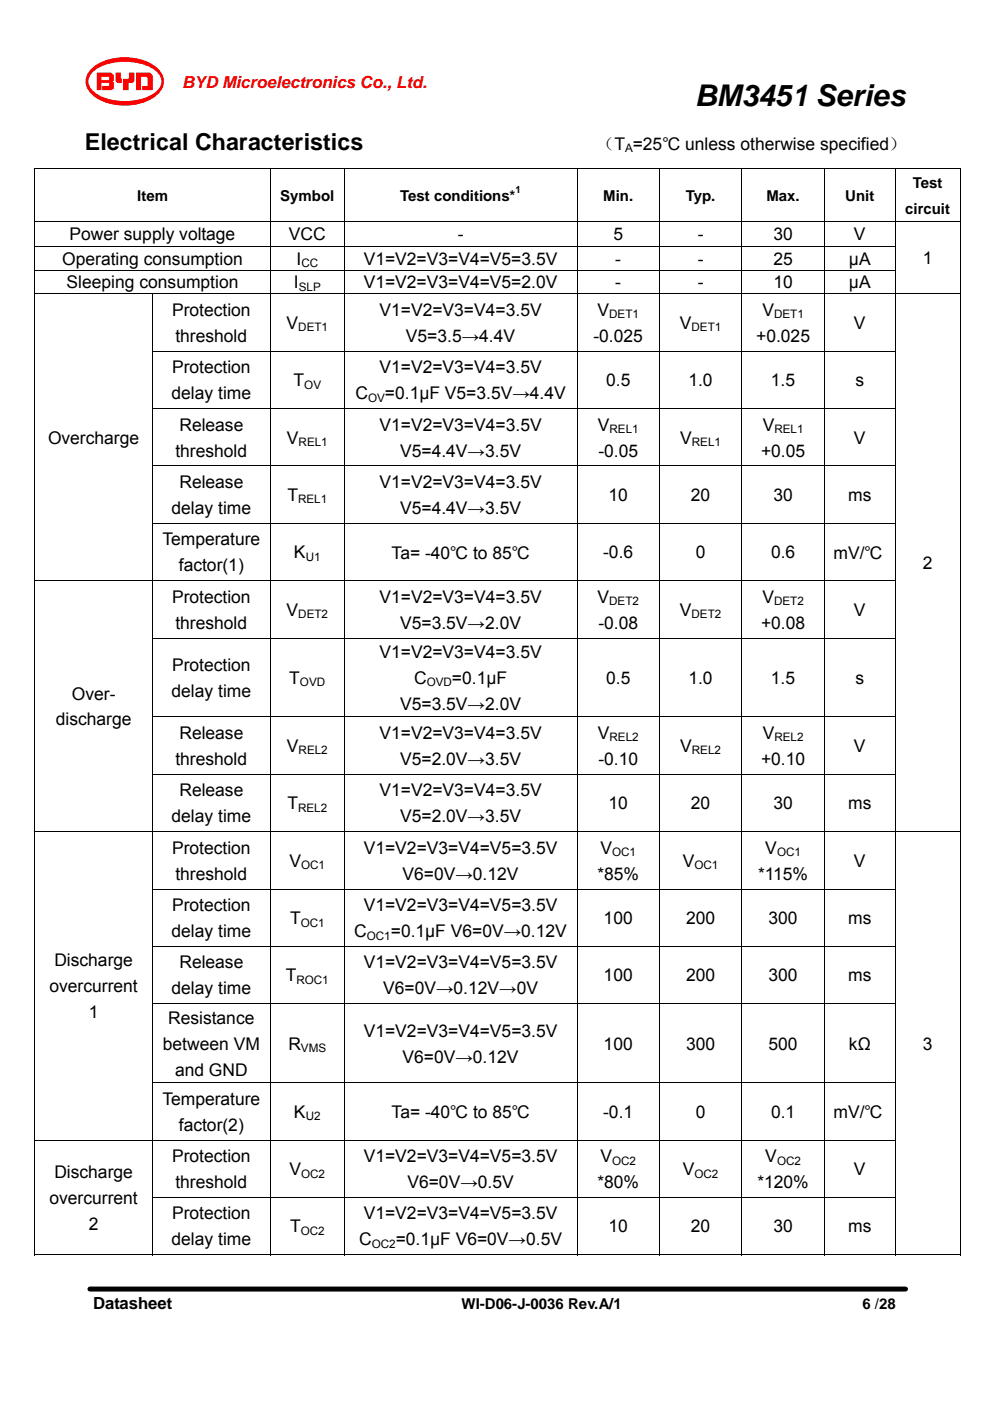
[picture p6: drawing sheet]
<svg xmlns="http://www.w3.org/2000/svg" width="210mm" height="297mm" viewBox="0 0 210 297" stroke-linecap="round" stroke-linejoin="round" font-family="sans-serif">
<g fill="#f00">
<path d="M19.5 14.5a3.7 3.7 0 0 0 .7 6.1 11.8 11.8 0 0 0 13.2-.6 3.7 3.7 0 0 0-.7-6.1 11.8 11.8 0 0 0-13.2 .6zM19.6 15.3a10.9 10.9 0 0 1 9.3-2 7.4 7.4 0 0 1 4.9 2.6 2.7 2.7 0 0 1-1.1 3.8 12.3 12.3 0 0 1-12.5 0 2.72 2.72 0 0 1-.6-4.4z" fill-rule="evenodd"/>
<path d="M28.9 15.4h3l.5 .6v3.1h-2.2v-.9h1.1v-1.6l-.2-.3h-1.2v2.8h-1z" fill-rule="evenodd"/>
<path d="M27.3 15.4h1.2v1.9l-.5 .3h-.7v1.5h-1.2v-2.4h1.1l.1-.1z" fill-rule="evenodd"/>
<path d="M24.5 15.4h1.2l.1 2.2h-.8l-.5-.3z" fill-rule="evenodd"/>
<path d="M20.5 15.4v3.7h1v-1.6h1.7v.7h-1.5v.9h1.9l.6-.3v-1.3l-.3-.2 .3-.2v-1.2l-.6-.5zM21.5 16.3h1.7v.7h-1.7z" fill-rule="evenodd"/>
</g>
<g fill="none" stroke="#000" stroke-width=".21">
<path d="M7.3 35.8h196.5M7.4 35.9v11M57.3 35.9v11M73 35.9v11M122.4 35.9v11M139.9 35.9v11M157.4 35.9v11M174.9 35.9v11M189.9 35.9v11M203.7 35.9v11M7.3 47h196.5M7.3 52.3h182.6"/>
<path d="M7.3 57.4h182.6M7.4 47.1v5.1M7.4 52.3v5M7.4 57.4v4.8M57.3 47.1v5.1M57.3 52.3v5M57.3 57.4v4.8M73 47.1v5.1M73 52.3v5M73 57.4v4.8M122.4 47.1v5.1M122.4 52.3v5"/>
<path d="M122.4 57.4v4.8M139.9 47.1v5.1M139.9 52.3v5M139.9 57.4v4.8M157.4 47.1v5.1M157.4 52.3v5M157.4 57.4v4.8M174.9 47.1v5.1M174.9 52.3v5M174.9 57.4v4.8M189.9 47.1v5.1M189.9 52.3v5"/>
<path d="M189.9 57.4v4.8M203.7 47.1v5.1M203.7 52.3v5M203.7 57.4v4.8M7.3 62.3h196.5M7.4 62.4v12M7.4 74.5v12M32.3 74.4h157.6M32.4 62.4v12M32.4 74.5v12M57.3 62.4v12M57.3 74.5v12"/>
<path d="M73 62.4v12M73 74.5v12M122.4 62.4v12M122.4 74.5v12M139.9 62.4v12M139.9 74.5v12M157.4 62.4v12M157.4 74.5v12M174.9 62.4v12M174.9 74.5v12M189.9 62.4v12M189.9 74.5v12"/>
<path d="M203.7 62.4v12M203.7 74.5v12M7.4 86.7v12M7.4 98.9v12M32.3 86.6h157.6M32.3 98.8h157.6M32.4 86.7v12M32.4 98.9v12M57.3 86.7v12M57.3 98.9v12M73 86.7v12M73 98.9v12"/>
<path d="M122.4 86.7v12M122.4 98.9v12M139.9 86.7v12M139.9 98.9v12M157.4 86.7v12M157.4 98.9v12M174.9 86.7v12M174.9 98.9v12M189.9 86.7v12M189.9 98.9v12M203.7 86.7v12M203.7 98.9v12"/>
<path d="M7.4 111v12M32.3 111h157.6M32.4 111v12M57.3 111v12M73 111v12M122.4 111v12M139.9 111v12M157.4 111v12M174.9 111v12M189.9 111v12M203.7 111v12M7.3 123.1h182.6"/>
<path d="M7.4 123.2v12M7.4 135.4v16.5M32.3 135.3h157.6M32.4 123.2v12M32.4 135.4v16.5M57.3 123.2v12M57.3 135.4v16.5M73 123.2v12M73 135.4v16.5M122.4 123.2v12M122.4 135.4v16.5M139.9 123.2v12"/>
<path d="M139.9 135.4v16.5M157.4 123.2v12M157.4 135.4v16.5M174.9 123.2v12M174.9 135.4v16.5M189.9 123.2v12M189.9 135.4v16.5M203.7 123.2v12M203.7 135.4v16.5M7.4 152.1v12M32.3 152h157.6M32.4 152.1v12"/>
<path d="M57.3 152.1v12M73 152.1v12M122.4 152.1v12M139.9 152.1v12M157.4 152.1v12M174.9 152.1v12M189.9 152.1v12M203.7 152.1v12M7.3 176.3h196.5M7.4 164.3v12M7.4 176.4v12M32.3 164.2h157.6"/>
<path d="M32.4 164.3v12M32.4 176.4v12M57.3 164.3v12M57.3 176.4v12M73 164.3v12M73 176.4v12M122.4 164.3v12M122.4 176.4v12M139.9 164.3v12M139.9 176.4v12M157.4 164.3v12M157.4 176.4v12"/>
<path d="M174.9 164.3v12M174.9 176.4v12M189.9 164.3v12M189.9 176.4v12M203.7 164.3v12M203.7 176.4v12M7.4 188.6v12M32.3 188.5h157.6M32.4 188.6v12M57.3 188.6v12M73 188.6v12M122.4 188.6v12"/>
<path d="M139.9 188.6v12M157.4 188.6v12M174.9 188.6v12M189.9 188.6v12M203.7 188.6v12M7.4 200.8v12M7.4 212.9v16.5M32.3 200.7h157.6M32.3 212.9h157.6M32.4 200.8v12M32.4 212.9v16.5M57.3 200.8v12"/>
<path d="M57.3 212.9v16.5M73 200.8v12M73 212.9v16.5M122.4 200.8v12M122.4 212.9v16.5M139.9 200.8v12M139.9 212.9v16.5M157.4 200.8v12M157.4 212.9v16.5M174.9 200.8v12M174.9 212.9v16.5M189.9 200.8v12"/>
<path d="M189.9 212.9v16.5M203.7 200.8v12M203.7 212.9v16.5M7.4 229.6v12M32.3 229.5h157.6M32.4 229.6v12M57.3 229.6v12M73 229.6v12M122.4 229.6v12M139.9 229.6v12M157.4 229.6v12M174.9 229.6v12"/>
<path d="M189.9 229.6v12M203.7 229.6v12M7.3 241.7h182.6M7.4 241.8v12M7.4 254v12.1M32.3 253.9h157.6M32.4 241.8v12M32.4 254v12.1M57.3 241.8v12M57.3 254v12.1M73 241.8v12M73 254v12.1"/>
<path d="M122.4 241.8v12M122.4 254v12.1M139.9 241.8v12M139.9 254v12.1M157.4 241.8v12M157.4 254v12.1M174.9 241.8v12M174.9 254v12.1M189.9 241.8v12M189.9 254v12.1M203.7 241.8v12M203.7 254v12.1"/>
<path d="M7.3 266h25M19.1 273.3h173M32.4 266h24.9M57.4 266h15.5M73.1 266h49.2M122.5 266h17.3M140 266h17.3M157.4 266h17.4M175 266h14.8M189.9 266h13.7"/>
</g>
<path d="M19.1 273.3h173z" fill="none" stroke="#000" stroke-width="1.1"/>
<g fill="#000">
<path d="M7.3 35.7h.2v.2h-.2zM203.6 35.7h.2v.2h-.2zM203.6 52.2h.2v.1h-.2zM203.6 57.3h.2v.1h-.2zM7.3 74.4h.2v.1h-.2zM203.6 74.4h.2v.1h-.2zM7.3 86.5h.2v.2h-.2zM7.3 98.7h.2v.2h-.2zM203.6 86.5h.2v.2h-.2zM203.6 98.7h.2v.2h-.2zM7.3 110.9h.2v.1h-.2zM203.6 110.9h.2v.1h-.2z"/>
<path d="M7.3 135.2h.2v.2h-.2zM203.6 123h.2v.2h-.2zM203.6 135.2h.2v.2h-.2zM7.3 151.9h.2v.2h-.2zM203.6 151.9h.2v.2h-.2zM7.3 164.1h.2v.2h-.2zM203.6 164.1h.2v.2h-.2zM7.3 188.4h.2v.2h-.2zM203.6 188.4h.2v.2h-.2zM7.3 200.6h.2v.2h-.2zM7.3 212.8h.2v.1h-.2zM203.6 200.6h.2v.2h-.2z"/>
<path d="M203.6 212.8h.2v.1h-.2zM7.3 229.4h.2v.2h-.2zM203.6 229.4h.2v.2h-.2zM7.3 253.8h.2v.2h-.2zM203.6 241.6h.2v.2h-.2zM203.6 253.8h.2v.2h-.2zM203.6 266h.2v.1h-.2z"/>
</g>
<text font-size="6.3" x="147.4" y="22.5">BM3451 Series</text>
<text font-size="4.9" x="18" y="31.7">Electrical Characteristics</text>
<g font-size="3.7">
<text x="126.6" y="31.7">（T =25℃ unless otherwise specified）</text>
<text x="14.8" y="50.9">Power supply voltage</text>
<text x="61.3" y="50.9">VCC</text>
<text x="97.1" y="50.9">-</text>
<text x="130.1" y="50.9">5</text>
<text x="148" y="50.9">-</text>
<text x="164" y="50.9">30</text>
<text x="181.1" y="50.9">V</text>
<text x="13.2" y="56.1">Operating consumption</text>
<text x="62.9" y="56.1">I</text>
<text x="77.2" y="56.1">V1=V2=V3=V4=V5=3.5V</text>
<text x="130.5" y="56.1">-</text>
<text x="148" y="56.1">-</text>
<text x="164" y="56.1">25</text>
<text x="180.1" y="56.1">μA</text>
<text x="195.7" y="56">1</text>
<text x="14.1" y="61.1">Sleeping consumption</text>
<text x="62.3" y="61.1">I</text>
<text x="77.2" y="61.1">V1=V2=V3=V4=V5=2.0V</text>
<text x="130.5" y="61.1">-</text>
<text x="148" y="61.1">-</text>
<text x="164" y="61.1">10</text>
<text x="180.1" y="61.1">μA</text>
<text x="36.5" y="67">Protection</text>
<text x="60.8" y="69.7">V</text>
<text x="80.5" y="66.9">V1=V2=V3=V4=3.5V</text>
<text x="126.7" y="66.9">V</text>
<text x="144.2" y="69.7">V</text>
<text x="161.7" y="66.9">V</text>
<text x="181.1" y="69.7">V</text>
<text x="37.2" y="72.5">threshold</text>
<text x="86.1" y="72.5">V5=3.5→4.4V</text>
<text x="125.9" y="72.5">-0.025</text>
<text x="160.4" y="72.5">+0.025</text>
<text x="36.5" y="79.1">Protection</text>
<text x="62.3" y="81.9">T</text>
<text x="80.5" y="79.1">V1=V2=V3=V4=3.5V</text>
<text x="128.6" y="81.9">0.5</text>
<text x="146" y="81.9">1.0</text>
<text x="163.5" y="81.9">1.5</text>
<text x="181.4" y="81.9">s</text>
<text x="36.4" y="84.6">delay time</text>
<text x="75.4" y="84.6">C</text>
<text x="81.6" y="84.6">=0.1μF V5=3.5V→4.4V</text>
<text x="10.2" y="94">Overcharge</text>
<text x="38.1" y="91.3">Release</text>
<text x="60.9" y="94">V</text>
<text x="80.5" y="91.3">V1=V2=V3=V4=3.5V</text>
<text x="126.8" y="91.3">V</text>
<text x="144.3" y="94">V</text>
<text x="161.8" y="91.3">V</text>
<text x="181.1" y="94">V</text>
<text x="37.2" y="96.8">threshold</text>
<text x="84.9" y="96.8">V5=4.4V→3.5V</text>
<text x="126.9" y="96.8">-0.05</text>
<text x="161.4" y="96.8">+0.05</text>
<text x="38.1" y="103.5">Release</text>
<text x="61" y="106.2">T</text>
<text x="80.5" y="103.5">V1=V2=V3=V4=3.5V</text>
<text x="129.1" y="106.2">10</text>
<text x="146.5" y="106.2">20</text>
<text x="164" y="106.2">30</text>
<text x="179.9" y="106.2">ms</text>
<text x="36.4" y="109">delay time</text>
<text x="84.9" y="109">V5=4.4V→3.5V</text>
<text x="34.4" y="115.6">Temperature</text>
<text x="62.4" y="118.4">K</text>
<text x="83.1" y="118.5">Ta= -40℃ to 85℃</text>
<text x="127.9" y="118.4">-0.6</text>
<text x="147.6" y="118.4">0</text>
<text x="163.5" y="118.4">0.6</text>
<text x="176.8" y="118.5">mV/℃</text>
<text x="37.9" y="121.1">factor(1)</text>
<text x="195.7" y="120.6">2</text>
<text x="36.5" y="127.8">Protection</text>
<text x="60.8" y="130.6">V</text>
<text x="80.5" y="127.8">V1=V2=V3=V4=3.5V</text>
<text x="126.7" y="127.8">V</text>
<text x="144.2" y="130.6">V</text>
<text x="161.7" y="127.8">V</text>
<text x="181.1" y="130.6">V</text>
<text x="37.2" y="133.3">threshold</text>
<text x="84.9" y="133.3">V5=3.5V→2.0V</text>
<text x="126.9" y="133.3">-0.08</text>
<text x="161.4" y="133.3">+0.08</text>
<text x="36.5" y="142.2">Protection</text>
<text x="80.5" y="139.5">V1=V2=V3=V4=3.5V</text>
<text x="15.2" y="148.3">Over-</text>
<text x="36.4" y="147.7">delay time</text>
<text x="61.4" y="145">T</text>
<text x="87.8" y="145">C</text>
<text x="95.9" y="145">=0.1μF</text>
<text x="128.6" y="145">0.5</text>
<text x="146" y="145">1.0</text>
<text x="163.5" y="145">1.5</text>
<text x="181.4" y="145">s</text>
<text x="11.8" y="153.8">discharge</text>
<text x="84.9" y="150.5">V5=3.5V→2.0V</text>
<text x="38.1" y="156.7">Release</text>
<text x="60.9" y="159.4">V</text>
<text x="80.5" y="156.7">V1=V2=V3=V4=3.5V</text>
<text x="126.8" y="156.7">V</text>
<text x="144.3" y="159.4">V</text>
<text x="161.8" y="156.7">V</text>
<text x="181.1" y="159.4">V</text>
<text x="37.2" y="162.2">threshold</text>
<text x="84.9" y="162.2">V5=2.0V→3.5V</text>
<text x="126.9" y="162.2">-0.10</text>
<text x="161.4" y="162.2">+0.10</text>
<text x="38.1" y="168.8">Release</text>
<text x="61" y="171.6">T</text>
<text x="80.5" y="168.8">V1=V2=V3=V4=3.5V</text>
<text x="129.1" y="171.6">10</text>
<text x="146.5" y="171.6">20</text>
<text x="164" y="171.6">30</text>
<text x="179.9" y="171.6">ms</text>
<text x="36.4" y="174.3">delay time</text>
<text x="84.9" y="174.3">V5=2.0V→3.5V</text>
<text x="36.5" y="181">Protection</text>
<text x="61.4" y="183.7">V</text>
<text x="77.2" y="181">V1=V2=V3=V4=V5=3.5V</text>
<text x="127.4" y="181">V</text>
<text x="144.8" y="183.7">V</text>
<text x="162.3" y="181">V</text>
<text x="181.1" y="183.7">V</text>
<text x="37.2" y="186.5">threshold</text>
<text x="85.4" y="186.5">V6=0V→0.12V</text>
<text x="126.7" y="186.5">*85%</text>
<text x="160.8" y="186.5">*115%</text>
<text x="36.5" y="193.2">Protection</text>
<text x="61.5" y="195.9">T</text>
<text x="77.2" y="193.2">V1=V2=V3=V4=V5=3.5V</text>
<text x="128" y="195.9">100</text>
<text x="145.5" y="195.9">200</text>
<text x="163" y="195.9">300</text>
<text x="179.9" y="195.9">ms</text>
<text x="36.4" y="198.7">delay time</text>
<text x="75.1" y="198.7">C</text>
<text x="82.9" y="198.7">=0.1μF V6=0V→0.12V</text>
<text x="11.5" y="204.9">Discharge</text>
<text x="38.1" y="205.3">Release</text>
<text x="60.6" y="208.1">T</text>
<text x="77.2" y="205.3">V1=V2=V3=V4=V5=3.5V</text>
<text x="128" y="208.1">100</text>
<text x="145.5" y="208.1">200</text>
<text x="163" y="208.1">300</text>
<text x="179.9" y="208.1">ms</text>
<text x="10.5" y="210.4">overcurrent</text>
<text x="18.8" y="215.9">1</text>
<text x="36.4" y="210.8">delay time</text>
<text x="81.3" y="210.8">V6=0V→0.12V→0V</text>
<text x="35.7" y="217">Resistance</text>
<text x="77.2" y="219.8">V1=V2=V3=V4=V5=3.5V</text>
<text x="34.5" y="222.5">between VM</text>
<text x="61.2" y="222.5">R</text>
<text x="85.4" y="225.3">V6=0V→0.12V</text>
<text x="128" y="222.5">100</text>
<text x="145.5" y="222.5">300</text>
<text x="163" y="222.5">500</text>
<text x="180.1" y="222.5">kΩ</text>
<text x="195.7" y="222.5">3</text>
<text x="37.1" y="228">and GND</text>
<text x="34.4" y="234.2">Temperature</text>
<text x="37.9" y="239.7">factor(2)</text>
<text x="62.4" y="237">K</text>
<text x="83.1" y="237.1">Ta= -40℃ to 85℃</text>
<text x="127.9" y="237">-0.1</text>
<text x="147.6" y="237">0</text>
<text x="163.5" y="237">0.1</text>
<text x="176.8" y="237.1">mV/℃</text>
<text x="11.5" y="249.7">Discharge</text>
<text x="36.5" y="246.4">Protection</text>
<text x="37.2" y="251.9">threshold</text>
<text x="61.4" y="249.1">V</text>
<text x="77.2" y="246.4">V1=V2=V3=V4=V5=3.5V</text>
<text x="86.4" y="251.9">V6=0V→0.5V</text>
<text x="126.7" y="251.9">*80%</text>
<text x="127.4" y="246.4">V</text>
<text x="144.8" y="249.1">V</text>
<text x="160.7" y="251.9">*120%</text>
<text x="162.3" y="246.4">V</text>
<text x="181.1" y="249.1">V</text>
<text x="10.5" y="255.2">overcurrent</text>
<text x="18.8" y="260.7">2</text>
<text x="36.5" y="258.6">Protection</text>
<text x="61.5" y="261.3">T</text>
<text x="77.2" y="258.6">V1=V2=V3=V4=V5=3.5V</text>
<text x="129.1" y="261.3">10</text>
<text x="146.5" y="261.3">20</text>
<text x="164" y="261.3">30</text>
<text x="179.9" y="261.3">ms</text>
<text x="36.4" y="264.1">delay time</text>
<text x="76.2" y="264.1">C</text>
<text x="83.9" y="264.1">=0.1μF V6=0V→0.5V</text>
</g>
<text font-size="3.5" fill="#f00" x="38.6" y="18.7">BYD Microelectronics Co., Ltd.</text>
<text font-size="3.5" x="19.7" y="277.6">Datasheet</text>
<g font-size="3.2">
<text x="193.6" y="39.8">Test</text>
<text x="29.1" y="42.5">Item</text>
<text x="59.4" y="42.5">Symbol</text>
<text x="84.9" y="42.5">Test conditions*</text>
<text x="128" y="42.5">Min.</text>
<text x="145.5" y="42.5">Typ.</text>
<text x="162.6" y="42.5">Max.</text>
<text x="179.3" y="42.5">Unit</text>
<text x="192" y="45.3">circuit</text>
<text x="97.9" y="277.6">WI-D06-J-0036 Rev.A/1</text>
<text x="182.9" y="277.6">6 /28</text>
</g>
<g font-size="2.5">
<text x="132.6" y="32.2">A</text>
<text x="63.9" y="56.6">CC</text>
<text x="63.4" y="61.6">SLP</text>
<text x="63.3" y="70.2">DET1</text>
<text x="129.2" y="67.5">DET1</text>
<text x="146.7" y="70.2">DET1</text>
<text x="164.2" y="67.5">DET1</text>
<text x="64.5" y="82.4">OV</text>
<text x="78.1" y="85.2">OV</text>
<text x="63.3" y="94.6">REL1</text>
<text x="129.3" y="91.8">REL1</text>
<text x="146.7" y="94.6">REL1</text>
<text x="164.3" y="91.8">REL1</text>
<text x="63.2" y="106.7">REL1</text>
<text x="64.8" y="118.9">U1</text>
<text x="63.3" y="131.1">DET2</text>
<text x="129.2" y="128.3">DET2</text>
<text x="146.7" y="131.1">DET2</text>
<text x="164.2" y="128.3">DET2</text>
<text x="63.6" y="145.5">OVD</text>
<text x="90.5" y="145.5">OVD</text>
<text x="63.3" y="159.9">REL2</text>
<text x="129.3" y="157.2">REL2</text>
<text x="146.7" y="159.9">REL2</text>
<text x="164.3" y="157.2">REL2</text>
<text x="63.2" y="172.1">REL2</text>
<text x="63.9" y="184.3">OC1</text>
<text x="129.8" y="181.5">OC1</text>
<text x="147.3" y="184.3">OC1</text>
<text x="164.8" y="181.5">OC1</text>
<text x="63.8" y="196.4">OC1</text>
<text x="77.8" y="199.2">OC1</text>
<text x="62.9" y="208.6">ROC1</text>
<text x="63.8" y="223.1">VMS</text>
<text x="64.8" y="237.5">U2</text>
<text x="63.9" y="249.7">OC2</text>
<text x="129.8" y="246.9">OC2</text>
<text x="147.3" y="249.7">OC2</text>
<text x="164.8" y="246.9">OC2</text>
<text x="63.8" y="261.8">OC2</text>
<text x="78.8" y="264.6">OC2</text>
</g>
<text font-size="2.1" x="109.3" y="41">1</text>
</svg>
